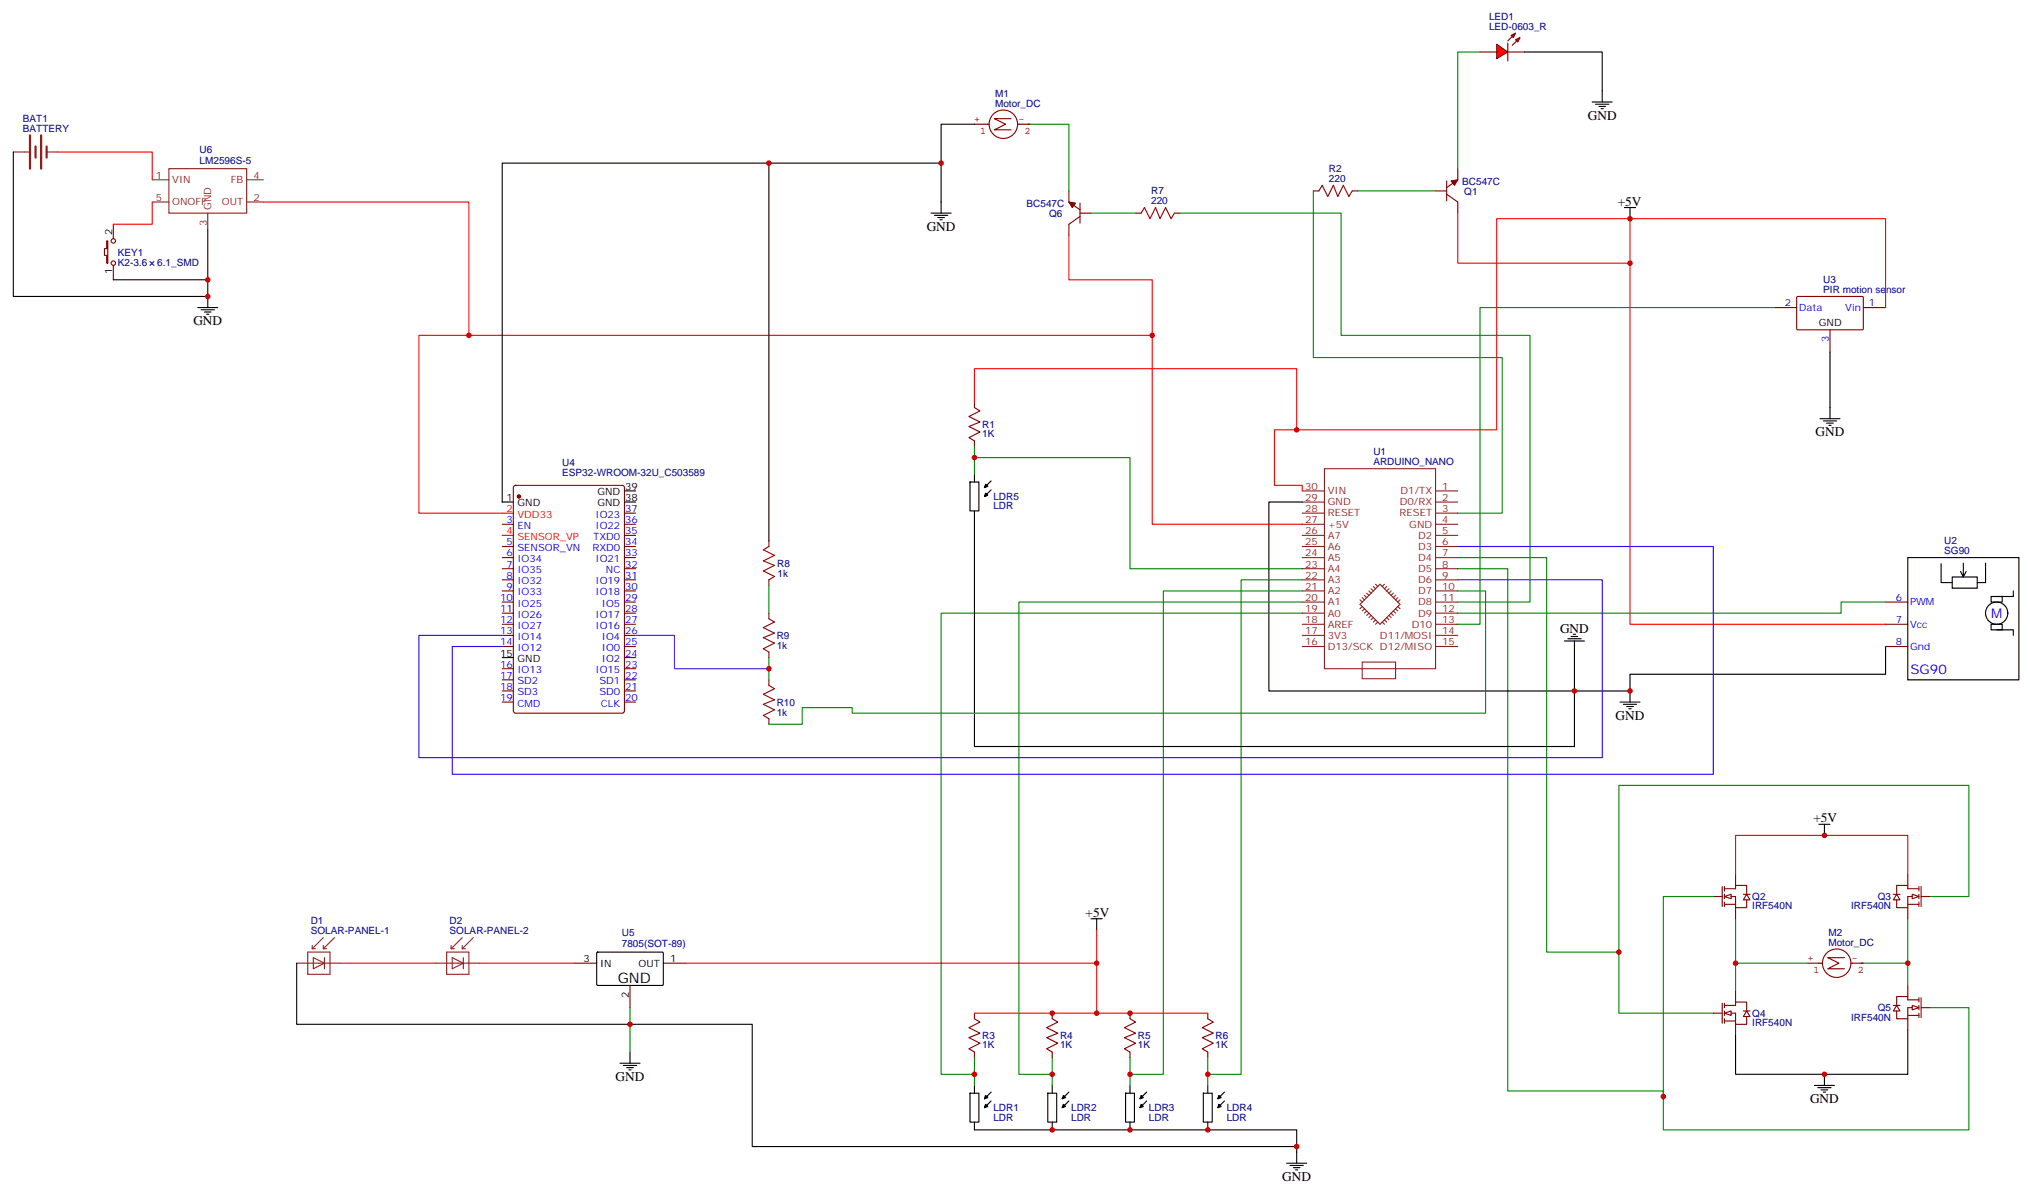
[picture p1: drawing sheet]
<svg xmlns="http://www.w3.org/2000/svg" width="645mm" height="379mm" viewBox="0 0 645 379" stroke-linecap="round" stroke-linejoin="round" font-family="sans-serif">
<g fill="none" stroke="#8c2424" stroke-width=".35">
<path d="M413.5 159.4h7M413.5 155.9h7M420.5 148.8h35.3v63.5h-35.3zM455.8 159.4h7M455.8 155.9h7M413.5 177h7M413.5 173.5h7M413.5 170h7M413.5 166.4h7M413.5 162.9h7M455.8 177h7M455.8 173.5h7"/>
<path d="M455.8 170h7M455.8 166.4h7M455.8 162.9h7M413.5 198.2h7M413.5 194.7h7M413.5 191.1h7M413.5 187.6h7M413.5 184.1h7M413.5 180.6h7M431.8 190.4l.7 .7M432.5 192.5l-.7 .8M432.5 189.7l.7 .7"/>
<path d="M433.2 193.3l-.7 .7M433.2 189l.7 .7M433.9 194l-.7 .7M433.9 188.3l.7 .7M434.6 194.7l-.7 .7M434.6 187.6l.7 .7M435.3 195.4l-.7 .7M435.3 186.9l.7 .7M436 196.1l-.7 .7M436 186.2l.7 .7M436.7 196.8l-.7 .7M436.7 185.5l.7 .7"/>
<path d="M437.4 197.5l-.7 .7M438.1 185.5l6.4 6.3-6.4 6.4-6.3-6.4zM438.9 197.5l.7 .7M439.6 185.5l-.7 .7M439.6 196.8l.7 .7M440.3 186.2l-.7 .7M440.3 196.1l.7 .7M441 186.9l-.7 .7M441 195.4l.7 .7M441.7 187.6l-.7 .7M441.7 194.7l.7 .7M442.4 188.3l-.7 .7"/>
<path d="M442.4 194l.7 .7M443.1 193.3l.7 .7M443.1 189l-.7 .7M443.8 189.7l-.7 .7M443.8 192.5l.7 .8M444.5 190.4l-.7 .7M455.8 198.2h7M455.8 194.7h7M455.8 191.1h7M455.8 187.6h7M455.8 184.1h7M455.8 180.6h7"/>
<path d="M413.5 201.7h7M413.5 205.2h7M432.5 210.2h10.6v5.3h-10.6zM455.8 201.7h7M455.8 205.2h7"/>
</g>
<g fill="none" stroke="#000" stroke-width=".35">
<path d="M515.8 65.9h3.5M517.5 65.9v3.5M413.5 159.4h-10.6v60h97M517.5 219.4v3.5M598.7 205.2v8.9h-81.2v5.3h-17.6v-12.4M514.3 222.9h6.4M515.4 223.6h4.2M516.5 224.3h2.1M517.2 225h.7M346.4 291.7h3.6M348.2 291.7v3.5M308 347.1h2.8v9.1h-2.8z"/>
<path d="M309.4 356.2v2.5h102.3v10.6M309.4 344.6v2.5M313 350.9h.1M313 348.1h.1M313.2 348.3v.1M313.2 351.1v.1M314.7 346.7l-2.1 2.1 .3-1 .7 .7-1 .3M314.7 349.5l-2.1 2.1 .3-1 .7 .7-1 .3M332.7 347.1h2.8v9.1h-2.8zM334.1 344.6v2.5M334.1 356.2v2.5M337.7 350.9h.1"/>
<path d="M337.7 348.1h.1M337.9 348.3v.1M337.9 351.1v.1M339.4 346.7l-2.1 2.1 .3-1 .7 .7-1 .3M339.4 349.5l-2.1 2.1 .3-1 .7 .7-1 .3M357.4 347.1h2.8v9.1h-2.8zM358.8 344.6v2.5M358.8 356.2v2.5M362.4 350.9h.1M362.4 348.1h.1M362.6 348.3v.1M362.6 351.1v.1"/>
<path d="M364.1 346.7l-2.2 2.1 .4-1 .7 .7-1.1 .3M364.1 349.5l-2.2 2.1 .4-1 .7 .7-1.1 .3M382.1 347.1h2.8l-.1 9.1h-2.7zM383.5 344.6v2.5M383.5 356.2v2.5M387.1 350.9h.1M387.1 348.1h.1M387.3 348.3v.1M387.3 351.1v.1M388.8 346.7l-2.2 2.1 .4-1 .7 .7-1.1 .3M388.8 349.5l-2.2 2.1 .4-1 .7 .7-1.1 .3M408.5 369.3h6.4"/>
<path d="M409.6 370h4.2M410.6 370.7h2.1M411.3 371.4h.7"/>
</g>
<path d="M413.5 155.9v-1.8h-8.9v-17.6h70.6v-67.1h42.3v128.8h81.2M348.2 295.2v26.5M309.4 321.7h74.1" fill="none" stroke="#f00" stroke-width=".35"/>
<path d="M413.5 194.7h-114.7v146.4h10.6M413.5 191.1h-90v150h10.6M413.5 187.6h-44.1v153.5h-10.6M413.5 184.1h-19.4v157h-10.6M462.8 180.6h15.9v165.8h49.4v1.7M309.4 335.8v8.8M334.1 335.8v8.8M358.8 335.8v8.8M383.5 335.8v8.8" fill="none" stroke="#008700" stroke-width=".35"/>
<path d="M309.4 321.7v1.7l1.7 1.1-3.5 1.7 3.5 1.8-3.5 1.4 3.5 1.8-3.5 1.8 1.8 1v1.8M334.1 321.7v1.7l1.7 1.1-3.5 1.7 3.5 1.8-3.5 1.4 3.5 1.8-3.5 1.8 1.8 1v1.8M358.8 321.7v1.7l1.7 1.1-3.5 1.7 3.5 1.8-3.5 1.4 3.5 1.8-3.5 1.8 1.8 1v1.8M383.5 321.7v1.7l1.7 1.1-3.5 1.7 3.5 1.8-3.5 1.4 3.5 1.8-3.5 1.8 1.8 1v1.8" fill="none" stroke="#870000" stroke-width=".35"/>
<path d="M547.5 284.6l2.1-.7v1.4z" fill="#fff" stroke="#870000" stroke-width=".35"/>
<path d="M551 277.6v3.5M544 284.6h2.8M546.8 281.4v6.4M547.5 282.2h3.5v-1.1h3.6v2.8M547.5 281.4v1.5M547.5 283.9v1.4M547.5 286.4v1.4M549.6 284.6h1.4v2.5M551 288.1v3.6M553.5 283.9h2.1M554.6 283.9l1 1.8h-2.1zM554.6 285.7v2.4h-3.6v-1h-3.5" fill="none" stroke="#870000" stroke-width=".35"/>
<path d="M607.1 283.9l2.1 .7-2.1 .7z" fill="#fff" stroke="#870000" stroke-width=".35"/>
<path d="M605.7 277.6v3.5M601.1 283.9h2.1M602.2 283.9l1 1.8h-2.1zM602.2 285.7v2.4h3.5v-1h3.5M605.7 288.1v3.6M607.1 284.6h-1.4v2.5M609.2 282.2h-3.5v-1.1h-3.5v2.8M609.2 281.4v1.5M609.2 283.9v1.4M609.2 286.4v1.4M610 281.4v6.4M610 284.6h2.8" fill="none" stroke="#870000" stroke-width=".35"/>
<path d="M547.5 321.7l2.1-.7v1.4z" fill="#fff" stroke="#870000" stroke-width=".35"/>
<path d="M546.8 318.5v6.3M547.5 319.2h3.5v-1.1h3.6v2.9M547.5 318.5v1.4M551 314.6v3.5M544 321.7h2.8M547.5 321v1.4M547.5 323.4v1.4M549.6 321.7h1.4v2.4M551 325.2v3.5M553.5 321h2.1M554.6 321l1 1.7h-2.1zM554.6 322.7v2.5h-3.6v-1.1h-3.5" fill="none" stroke="#870000" stroke-width=".35"/>
<path d="M607.1 319.2l2.1 .7-2.1 .7z" fill="#fff" stroke="#870000" stroke-width=".35"/>
<g fill="none" stroke="#870000" stroke-width=".35">
<path d="M459.3 57.4v6.4M462.8 53.6v3.5l-3.5 2.4M339.4 60.6v3.5l3.5 2.5M342.9 67.7h3.5M342.9 68.7l-3.5 2.5v3.5M342.9 64.5v6.3M455.8 60.6h3.5M459.3 61.7l3.5 2.4v3.6M563.4 97.6h7M570.5 94.3l.3-.2 20.6 .1 .2 .3v10l-.3 .2-20.7-.1-.2-.2zM591.6 97.6h7.1M581 104.7v7.1"/>
<path d="M309.4 127.6v1.8l1.7 1.1-3.5 1.7 3.5 1.8-3.5 1.4 3.5 1.8-3.5 1.7 1.8 1.1v1.7M598.7 191.1h7M598.7 198.2h7M598.7 205.2h7M601.1 319.2h2.1M602.2 319.2l1 1.8h-2.1zM605.7 312.8v3.6M607.1 319.9h-1.4v2.5M609.2 317.4h-3.5v-1h-3.5v2.8M609.2 316.7v1.4M609.2 319.2v1.4M610 316.7v6.4"/>
<path d="M610 319.9h2.8M602.2 321v2.4h3.5v-1h3.5M605.7 323.4v3.6M609.2 321.7v1.4"/>
</g>
<g fill="none" stroke="#000" stroke-width=".35">
<path d="M581 111.8v21.1M577.8 132.9h6.4M578.9 133.6h4.2M580 134.3h2.1M580.7 135h.7M308 153l2.8 .1v9.1h-2.8zM309.4 150.6v2.4M313 156.8v.1M313 154v.1M313.2 154.2v.1M313.2 157.1v.1M314.7 152.7l-2.1 2.1 .3-1.1 .7 .7-1 .4"/>
<path d="M314.7 155.5l-2.1 2.1 .3-1 .7 .7-1 .3M309.4 162.2v74.8h190.5v-17.6M605.7 177h35.3v38.8h-35.3zM616.3 179v6h3.5M623.4 178.8v4.4l-.9-1.8M630.4 178.8v6.2h-2.6M619.8 183.2h8v3.5h-8zM624.2 181.4l-.8 1.8M632.2 189.4h3.5v1.7h-3.5zM632.2 198.2h3.5v1.8h-3.5zM633.9 200h5.3v1.7M639.2 187.6v1.8h-5.3"/>
<path d="M577.5 261.7h3.5M579.3 261.7v3.5M605.7 327v14.1h-54.7v-12.4M576.1 344.6h6.3M577.1 345.3h4.3M578.2 346h2.1M578.9 346.7h.7M579.3 341.1v3.5"/>
<circle cx="633.9" cy="194.7" r="3.5"/>
</g>
<path d="M574 305.8h4.6M583.1 301.3a4.5 4.5 0 0 0-4 6.5 4.5 4.5 0 0 0 7.6 .8 4.5 4.5 0 0 0-2.6-7.2l-.8-.1M585.6 304h-5.3l3.5 1.8-3.5 1.8h5.3M587.7 305.8h3.9" fill="none" stroke="#850000" stroke-width=".35"/>
<path d="M517.5 69.4h81.2v28.2M309.4 127.6v-10.5h102.3v19.4M551 277.6v-12.4h54.7v12.4" fill="none" stroke="#f00" stroke-width=".35"/>
<path d="M563.4 97.6h-93.5v100.6h-7.1M309.4 145.3h49.4v35.3h54.7M309.4 141.7v8.9M462.8 177h28.3v125.3h22.9M598.7 191.1h-14.1v3.6h-121.8M544 284.6h-15.9v74.1h97v-38.8h-12.3M551 291.7v22.9M605.7 291.7v21.1M612.8 284.6h12.3v-35.3h-111.1v72.4h30M551 305.8h23M591.6 305.8h14.1" fill="none" stroke="#008700" stroke-width=".35"/>
<g fill="#870000" stroke="#870000" stroke-width=".35">
<path d="M460.7 57.4l2.1-.3-1 1.7z"/>
<path d="M339.4 64.1l2.1 .4-1.1 1.4z"/>
</g>
<g fill="#f00" stroke="#870000" stroke-width=".35">
<path d="M475.2 14l3.5 2.5-3.5 2.1z"/>
<path d="M478.7 13.7v5.6z"/>
</g>
<g fill="#870000" stroke="#870000" stroke-width=".35">
<path d="M478.7 13l1.4-1.4z"/>
<path d="M480.1 14.4l1.4-1.4z"/>
</g>
<g fill="#f00" stroke="#870000" stroke-width=".35">
<path d="M479.8 11.2l1.4-.7-.7 1.4z"/>
<path d="M481.2 12.6l1.4-.7-.7 1.4z"/>
</g>
<g fill="none" stroke="#870000" stroke-width=".35">
<path d="M469.9 16.5h5.3M478.7 16.5h5.3M33.9 76.5h.3v7h-.3v-2.4h-.7v-2.1h.7zM36 71.2v4.6M360.5 67.7h1.8M372.9 67.7h1.7M417 60.6h1.7M429.3 60.6h1.8M36 84.2v4.6M163.2 154.3l.5-.2h33.9l.6 .4 .1 71.2-.5 .7h-34.1l-.7-.4v-71.2zM159.5 166.4h3.5M159.5 173.5h3.5"/>
<path d="M159.5 177h3.5M198.3 166.4h3.5M198.3 173.5h3.5M198.3 177h3.5M198.3 170h3.5M198.3 162.9h3.5M244.1 171.7v1.8M159.5 180.6h3.5M159.5 184.1h3.5M159.5 187.6h3.5M159.5 191.1h3.5M159.5 194.7h3.5"/>
<path d="M159.5 198.2h3.5M198.3 180.6h3.5M198.3 184.1h3.5M198.3 187.6h3.5M198.3 191.1h3.5M198.3 194.7h3.5M198.3 198.2h3.5M244.1 184.1v1.7M244.1 194.7v1.7M159.5 201.7h3.5M159.5 205.2h3.5M159.5 212.3h3.5"/>
<path d="M159.5 215.8h3.5M159.5 219.4h3.5M198.3 201.7h3.5M198.3 205.2h3.5M198.3 212.3h3.5M198.3 215.8h3.5M198.3 219.4h3.5M198.3 208.8h3.5M244.1 207v1.8M244.1 215.8v1.8M159.5 222.9h3.5M198.3 222.9h3.5"/>
<path d="M244.1 228.2v1.7M182.4 305.8h7M200 312.8v7.1M210.6 305.8h7.1"/>
<circle cx="36" cy="76.5" r=".71"/>
<circle cx="36" cy="83.5" r=".71"/>
</g>
<path d="M362.3 67.7l1.1-1.8 1.7 3.5 1.8-3.5 1.4 3.5 1.8-3.5 1.7 3.5 1.1-1.7M418.7 60.6l1.1-1.8 1.8 3.6 1.7-3.6 1.4 3.6 1.8-3.6 1.8 3.6 1-1.8M244.1 173.5l-1.7 1.1 3.5 1.7-3.5 1.8 3.5 1.4-3.5 1.8 3.5 1.7-1.8 1.1M244.1 196.4l1.8 1.1-3.5 1.7 3.5 1.8-3.5 1.4 3.5 1.8-3.5 1.8 1.7 1M244.1 217.6l1.8 1.1-3.5 1.7 3.5 1.8-3.5 1.4 3.5 1.8-3.5 1.7 1.7 1.1" fill="none" stroke="#a10000" stroke-width=".35"/>
<path d="M469.9 16.5h-7.1v37.1M327 39.4h12.4v21.2M346.4 67.7h14.1M374.6 67.7h51.2v38.8h60v84.6h-23M417 60.6v52.9h60v49.4h-14.2M431.1 60.6h24.7M244.1 185.8v8.9M462.8 187.6h8.9v38.8h-201.1v-1.8h-15.9v5.3h-10.6M244.1 208.8v7M200 319.9v14.1" fill="none" stroke="#008700" stroke-width=".35"/>
<path d="M18.3 48.3h30v8.8M48.3 64.1v7.1h-12.3M83.6 64.1h65.3v42.4M339.4 74.7v14.1h26.4v77.6h47.7M462.8 67.7v15.8h54.7M365.8 106.5h-232.8v56.4h30M159.5 170h3.5M108.3 305.8h30M152.4 305.8h30M217.7 305.8h130.5" fill="none" stroke="#f00" stroke-width=".35"/>
<g fill="none" stroke="#000" stroke-width=".35">
<path d="M484 16.5h24.7v15.9M309.4 39.4h-10.6v28.3M505.5 32.4h6.4M506.6 33.1h4.2M507.6 33.8h2.2M508.4 34.5h.7M4.2 48.3v45.8h61.8v-21.1M244.1 51.8v119.9M298.8 51.8h-139.3v107.6h3.5M295.6 67.7h6.4M296.7 68.4h4.2M297.7 69.1h2.2"/>
<path d="M298.4 69.8h.8M36 88.8h30M62.8 97.6h6.3M63.9 98.4h4.2M64.9 99.1h2.1M65.6 99.8h.7M66 94.1v3.5M198.3 159.4h3.5M198.3 155.9h3.5M159.5 208.8h3.5M496.7 203.5h6.4M497.8 202.8h4.2"/>
<path d="M498.8 202.1h2.1M499.5 201.4h.7M499.9 203.5v3.5M94.2 305.8v19.4h144.6v38.8h172.9M189.5 302.4l.3-.1h20.6l.2 .3v10.1l-.3 .1h-20.7l-.2-.3zM196.8 337.5h6.4M197.9 338.2h4.2M199 338.9h2.1M199.7 339.7h.7M200 334v3.5"/>
</g>
<path d="M309.4 39.4h4.6M318.6 34.9a4.5 4.5 0 0 0-4.1 6.5 4.5 4.5 0 0 0 7.6 .8 4.5 4.5 0 0 0-2.6-7.2l-.7-.1M321 37.7h-5.3l3.6 1.7-3.6 1.8h5.3M323.1 39.4h3.9" fill="none" stroke="#850000" stroke-width=".35"/>
<circle cx="164.7" cy="157.6" r=".53" fill="#870000" stroke="#870000" stroke-width=".35"/>
<path d="M462.8 173.5h81.2v72.3h-400.4v-40.6h15.9M462.8 184.1h45.9v56.4h-375.7v-38.8h26.5" fill="none" stroke="#30f" stroke-width=".35"/>
<path d="M201.8 201.7h12.3v10.6h30" fill="none" stroke="#33f" stroke-width=".35"/>
<g fill="none" stroke="#8c2424" stroke-width=".35">
<path d="M4.2 48.3h5M14.8 48.3h3.5M48.3 57.1h5.3M53.6 53.6h24.7v14.1h-24.7zM78.3 57.1h5.3M48.3 64.1h5.3M66 67.7v5.3M78.3 64.1h5.3M102.7 297.7l-3.6 3.5M106.2 297.7l-3.5 3.5M146.8 297.7l-3.6 3.5M150.3 297.7l-3.5 3.5"/>
<path d="M94.2 305.8h14.1M97.7 302.3h7.1v7h-7.1zM99.1 300.1v1.1M99.1 301.2h1.1M99.5 304l3.5 1.8-3.5 1.8zM102.7 301.2h1M102.7 300.1v1.1M103 304v3.6M138.3 305.8h14.1M141.8 302.3h7.1v7h-7.1zM143.2 301.2h1.1M143.2 300.1v1.1"/>
<path d="M143.6 304l3.5 1.8-3.5 1.8zM146.8 301.2h1M146.8 300.1v1.1M147.1 304v3.6"/>
</g>
<path d="M9.5 43v10.6M11.3 46.5v3.5M13.1 43v10.6M14.8 46.5v3.5" fill="none" stroke="#8c2424" stroke-width=".71"/>
<g fill="#c00">
<circle cx="517.5" cy="219.4" r=".88"/>
<circle cx="499.9" cy="219.4" r=".88"/>
<circle cx="334.1" cy="358.7" r=".88"/>
<circle cx="358.8" cy="358.7" r=".88"/>
<circle cx="383.5" cy="358.7" r=".88"/>
<circle cx="334.1" cy="321.7" r=".88"/>
<circle cx="358.8" cy="321.7" r=".88"/>
<circle cx="348.2" cy="321.7" r=".88"/>
<circle cx="309.4" cy="341.1" r=".88"/>
<circle cx="334.1" cy="341.1" r=".88"/>
<circle cx="358.8" cy="341.1" r=".88"/>
<circle cx="383.5" cy="341.1" r=".88"/>
<circle cx="579.3" cy="265.2" r=".88"/>
<circle cx="551" cy="305.8" r=".88"/>
<circle cx="605.7" cy="305.8" r=".88"/>
<circle cx="579.3" cy="341.1" r=".88"/>
<circle cx="514" cy="302.3" r=".88"/>
<circle cx="528.1" cy="348.1" r=".88"/>
<circle cx="411.7" cy="136.5" r=".88"/>
<circle cx="309.4" cy="145.3" r=".88"/>
<circle cx="517.5" cy="69.4" r=".88"/>
<circle cx="517.5" cy="83.5" r=".88"/>
<circle cx="365.8" cy="106.5" r=".88"/>
<circle cx="298.8" cy="51.8" r=".88"/>
<circle cx="244.1" cy="212.3" r=".88"/>
<circle cx="244.1" cy="51.8" r=".88"/>
<circle cx="200" cy="325.2" r=".88"/>
<circle cx="348.2" cy="305.8" r=".88"/>
<circle cx="411.7" cy="364" r=".88"/>
<circle cx="66" cy="94.1" r=".88"/>
<circle cx="66" cy="88.8" r=".88"/>
<circle cx="148.9" cy="106.5" r=".88"/>
</g>
<text font-size="4.6" x="196.1" y="312.1">GND</text>
<g font-size="4.2">
<text x="504.1" y="38">GND</text>
<text x="513.6" y="65.5">+5V</text>
<text x="294.2" y="73.3">GND</text>
<text x="61.4" y="103.3">GND</text>
<text x="576.4" y="138.6">GND</text>
<text x="495.3" y="201">GND</text>
<text x="512.9" y="228.5">GND</text>
<text x="575.7" y="261">+5V</text>
<text x="344.7" y="291">+5V</text>
<text x="195.4" y="343.2">GND</text>
<text x="574.7" y="350.2">GND</text>
<text x="407.1" y="374.9">GND</text>
</g>
<g font-size="4.2" fill="#00f">
<text x="632.2" y="196.3">M</text>
<text x="606.6" y="213.9">SG90</text>
</g>
<g font-size="3.2" fill="#000080">
<text x="472.8" y="9.5">LED-0603_R</text>
<text x="472.8" y="6.3">LED1</text>
<text x="315.9" y="33.9">Motor_DC</text>
<text x="315.9" y="30.7">M1</text>
<text x="7.3" y="41.9">BATTERY</text>
<text x="7.3" y="38.7">BAT1</text>
<text x="63.4" y="52">LM2596S-5</text>
<text x="63.4" y="48.6">U6</text>
<text x="421.9" y="57.8">220</text>
<text x="421.9" y="54.6">R2</text>
<text x="464.3" y="58.6">BC547C</text>
<text x="326" y="65.7">BC547C</text>
<text x="365.5" y="64.8">220</text>
<text x="365.5" y="61.7">R7</text>
<text x="464.9" y="61.8">Q1</text>
<text x="333.1" y="68.8">Q6</text>
<text x="37.4" y="81.1">KEY1</text>
<text x="37.4" y="84.4">K2-3.6</text>
<text x="49.9" y="84.4">6.1_SMD</text>
<text x="578.9" y="90">U3</text>
<text x="578.9" y="92.9">PIR motion sensor</text>
<text x="311.9" y="135.9">R1</text>
<text x="311.9" y="138.8">1K</text>
<text x="178.5" y="148.1">U4</text>
<text x="436" y="147.7">ARDUINO_NANO</text>
<text x="436" y="144.5">U1</text>
<text x="178.5" y="151.3">ESP32-WROOM-32U_C503589</text>
<text x="315.4" y="161.7">LDR</text>
<text x="315.4" y="158.8">LDR5</text>
<text x="617.3" y="172.8">U2</text>
<text x="246.7" y="179.9">R8</text>
<text x="617.3" y="176">SG90</text>
<text x="246.8" y="183.1">1k</text>
<text x="246.6" y="202.9">R9</text>
<text x="246.6" y="206">1k</text>
<text x="246.6" y="227.2">1k</text>
<text x="246.6" y="224">R10</text>
<text x="556.3" y="285.8">Q2</text>
<text x="596.2" y="285.8">Q3</text>
<text x="98.7" y="293.2">D1</text>
<text x="142.8" y="293.2">D2</text>
<text x="556.3" y="288.7">IRF540N</text>
<text x="587.7" y="288.7">IRF540N</text>
<text x="98.7" y="296.6">SOLAR-PANEL-1</text>
<text x="142.8" y="296.6">SOLAR-PANEL-2</text>
<text x="197.4" y="297.3">U5</text>
<text x="580.5" y="297">M2</text>
<text x="197.4" y="300.7">7805(SOT-89)</text>
<text x="580.5" y="300.2">Motor_DC</text>
<text x="556.3" y="322.8">Q4</text>
<text x="596.2" y="321.1">Q5</text>
<text x="311.9" y="329.9">R3</text>
<text x="336.6" y="329.9">R4</text>
<text x="361.2" y="329.9">R5</text>
<text x="385.9" y="329.9">R6</text>
<text x="556.3" y="325.8">IRF540N</text>
<text x="587.7" y="324">IRF540N</text>
<text x="311.9" y="332.8">1K</text>
<text x="336.5" y="332.8">1K</text>
<text x="361.2" y="332.8">1K</text>
<text x="385.9" y="332.8">1K</text>
<text x="315.4" y="352.8">LDR1</text>
<text x="340.1" y="352.8">LDR2</text>
<text x="364.8" y="352.8">LDR3</text>
<text x="389.5" y="352.8">LDR4</text>
<text x="315.4" y="355.8">LDR</text>
<text x="340.1" y="355.8">LDR</text>
<text x="364.8" y="355.8">LDR</text>
<text x="389.5" y="355.8">LDR</text>
</g>
<g font-size="3.2" fill="#840000">
<text x="309.2" y="38.7">+</text>
<text x="323.4" y="38.7">-</text>
<text x="311.1" y="42.4">1</text>
<text x="325.3" y="42.4">2</text>
<text x="573.8" y="305.1">+</text>
<text x="587.9" y="305.1">-</text>
<text x="575.7" y="308.8">1</text>
<text x="589.8" y="308.8">2</text>
</g>
<g font-size="3.2" fill="#8d2323">
<text x="49.5" y="56.7">1</text>
<text x="54.7" y="58.1">VIN</text>
<text x="73.3" y="58.1">FB</text>
<text x="80.4" y="56.7">4</text>
<text x="49.5" y="63.8">5</text>
<text x="54.7" y="65.2">ONOFF</text>
<text x="70.5" y="65.2">OUT</text>
<text x="80.4" y="63.8">2</text>
<text x="65.6" y="71.8" transform="rotate(-90 65.6 71.8)">3</text>
<text x="67" y="66.6" transform="rotate(-90 67 66.6)">GND</text>
<text x="414.4" y="155.5">30</text>
<text x="457.9" y="155.5">1</text>
<text x="414.4" y="159">29</text>
<text x="421.6" y="156.9">VIN</text>
<text x="421.6" y="160.4">GND</text>
<text x="444.4" y="160.4">D0/RX</text>
<text x="444.7" y="156.9">D1/TX</text>
<text x="457.9" y="159">2</text>
<text x="414.4" y="162.6">28</text>
<text x="414.4" y="166.1">27</text>
<text x="421.6" y="164">RESET</text>
<text x="421.6" y="167.5">+5V</text>
<text x="444.4" y="164">RESET</text>
<text x="447.4" y="167.5">GND</text>
<text x="457.9" y="166.1">4</text>
<text x="457.9" y="162.6">3</text>
<text x="414.4" y="169.6">26</text>
<text x="414.4" y="173.1">25</text>
<text x="421.6" y="171">A7</text>
<text x="450.3" y="171">D2</text>
<text x="457.9" y="173.1">6</text>
<text x="457.9" y="169.6">5</text>
<text x="414.4" y="176.7">24</text>
<text x="421.6" y="174.6">A6</text>
<text x="421.6" y="178.1">A5</text>
<text x="450.3" y="178.1">D4</text>
<text x="450.3" y="174.6">D3</text>
<text x="457.9" y="176.7">7</text>
<text x="414.4" y="180.2">23</text>
<text x="414.4" y="183.7">22</text>
<text x="421.6" y="181.6">A4</text>
<text x="421.6" y="185.1">A3</text>
<text x="450.3" y="185.1">D6</text>
<text x="450.3" y="181.6">D5</text>
<text x="457.9" y="183.7">9</text>
<text x="457.9" y="180.2">8</text>
<text x="414.4" y="187.3">21</text>
<text x="414.4" y="190.8">20</text>
<text x="421.6" y="188.7">A2</text>
<text x="450.3" y="188.7">D7</text>
<text x="457.9" y="190.8">11</text>
<text x="457.9" y="187.3">10</text>
<text x="414.4" y="194.3">19</text>
<text x="414.4" y="197.8">18</text>
<text x="421.6" y="192.2">A1</text>
<text x="421.6" y="195.7">A0</text>
<text x="450.3" y="195.7">D9</text>
<text x="450.3" y="192.2">D8</text>
<text x="457.9" y="197.8">13</text>
<text x="457.9" y="194.3">12</text>
<text x="414.4" y="201.4">17</text>
<text x="421.6" y="199.2">AREF</text>
<text x="421.6" y="202.8">3V3</text>
<text x="438.1" y="202.8">D11/MOSI</text>
<text x="448.3" y="199.2">D10</text>
<text x="457.9" y="201.4">14</text>
<text x="414.4" y="204.9">16</text>
<text x="421.6" y="206.3">D13/SCK D12/MISO</text>
<text x="457.9" y="204.9">15</text>
</g>
<g font-size="3.2">
<text x="35.6" y="74.7" transform="rotate(-90 35.6 74.7)">2</text>
<text x="35.6" y="87" transform="rotate(-90 35.6 87)">1</text>
<text x="577.5" y="103.5">GND</text>
<text x="198.4" y="155.5">39</text>
<text x="160.8" y="159">1</text>
<text x="164.3" y="160.8">GND</text>
<text x="189.7" y="160.8">GND</text>
<text x="189.7" y="157.3">GND</text>
<text x="198.4" y="159">38</text>
<text x="158.8" y="208.4">15</text>
<text x="164.3" y="210.2">GND</text>
<text x="185.3" y="305.4">3</text>
<text x="212.7" y="305.4">1</text>
<text x="190.5" y="306.8">IN</text>
<text x="202.8" y="306.8">OUT</text>
<text x="199.7" y="317" transform="rotate(-90 199.7 317)">2</text>
</g>
<g font-size="3.2" fill="#00f">
<text x="566.7" y="97.3">2</text>
<text x="571.1" y="98.7">Data</text>
<text x="585.9" y="98.7">Vin</text>
<text x="593.4" y="97.3">1</text>
<text x="580.7" y="108.5" transform="rotate(-90 580.7 108.5)">3</text>
<text x="160.8" y="166.1">3</text>
<text x="164.3" y="167.9">EN</text>
<text x="189.1" y="167.9">IO22</text>
<text x="189.1" y="164.3">IO23</text>
<text x="198.4" y="166.1">36</text>
<text x="198.4" y="162.6">37</text>
<text x="160.8" y="173.1">5</text>
<text x="188.4" y="171.4">TXD0</text>
<text x="198.4" y="173.1">34</text>
<text x="198.4" y="169.6">35</text>
<text x="160.8" y="176.7">6</text>
<text x="164.3" y="174.9">SENSOR_VN</text>
<text x="164.3" y="178.4">IO34</text>
<text x="188.1" y="174.9">RXD0</text>
<text x="189.1" y="178.4">IO21</text>
<text x="198.4" y="176.7">33</text>
<text x="160.8" y="180.2">7</text>
<text x="160.8" y="183.7">8</text>
<text x="164.3" y="182">IO35</text>
<text x="164.3" y="185.5">IO32</text>
<text x="189.1" y="185.5">IO19</text>
<text x="192.4" y="182">NC</text>
<text x="198.4" y="183.7">31</text>
<text x="198.4" y="180.2">32</text>
<text x="158.8" y="190.8">10</text>
<text x="160.8" y="187.3">9</text>
<text x="164.3" y="189">IO33</text>
<text x="189.1" y="189">IO18</text>
<text x="198.4" y="190.8">29</text>
<text x="198.4" y="187.3">30</text>
<text x="601.9" y="190.8">6</text>
<text x="158.8" y="194.3">11</text>
<text x="158.8" y="197.8">12</text>
<text x="164.3" y="192.5">IO25</text>
<text x="164.3" y="196.1">IO26</text>
<text x="189.1" y="196.1">IO17</text>
<text x="191.1" y="192.5">IO5</text>
<text x="198.4" y="197.8">27</text>
<text x="198.4" y="194.3">28</text>
<text x="601.9" y="197.8">7</text>
<text x="606.4" y="192.2">PWM</text>
<text x="158.8" y="201.4">13</text>
<text x="164.3" y="199.6">IO27</text>
<text x="164.3" y="203.1">IO14</text>
<text x="189.1" y="199.6">IO16</text>
<text x="191.1" y="203.1">IO4</text>
<text x="198.4" y="201.4">26</text>
<text x="606.4" y="199.2">Vcc</text>
<text x="158.8" y="204.9">14</text>
<text x="164.3" y="206.7">IO12</text>
<text x="191.1" y="206.7">IO0</text>
<text x="198.4" y="208.4">24</text>
<text x="198.4" y="204.9">25</text>
<text x="601.9" y="204.9">8</text>
<text x="606.4" y="206.3">Gnd</text>
<text x="158.8" y="211.9">16</text>
<text x="158.8" y="215.5">17</text>
<text x="164.3" y="213.7">IO13</text>
<text x="189.1" y="213.7">IO15</text>
<text x="191.1" y="210.2">IO2</text>
<text x="198.4" y="215.5">22</text>
<text x="198.4" y="211.9">23</text>
<text x="158.8" y="219">18</text>
<text x="164.3" y="217.2">SD2</text>
<text x="164.3" y="220.8">SD3</text>
<text x="190.3" y="220.8">SD0</text>
<text x="190.3" y="217.2">SD1</text>
<text x="198.4" y="219">21</text>
<text x="158.8" y="222.5">19</text>
<text x="164.3" y="224.3">CMD</text>
<text x="190.8" y="224.3">CLK</text>
<text x="198.4" y="222.5">20</text>
</g>
<g font-size="3.2" fill="#f00">
<text x="160.8" y="162.6">2</text>
<text x="164.3" y="164.3">VDD33</text>
<text x="160.8" y="169.6">4</text>
<text x="164.3" y="171.4">SENSOR_VP</text>
</g>
</svg>
